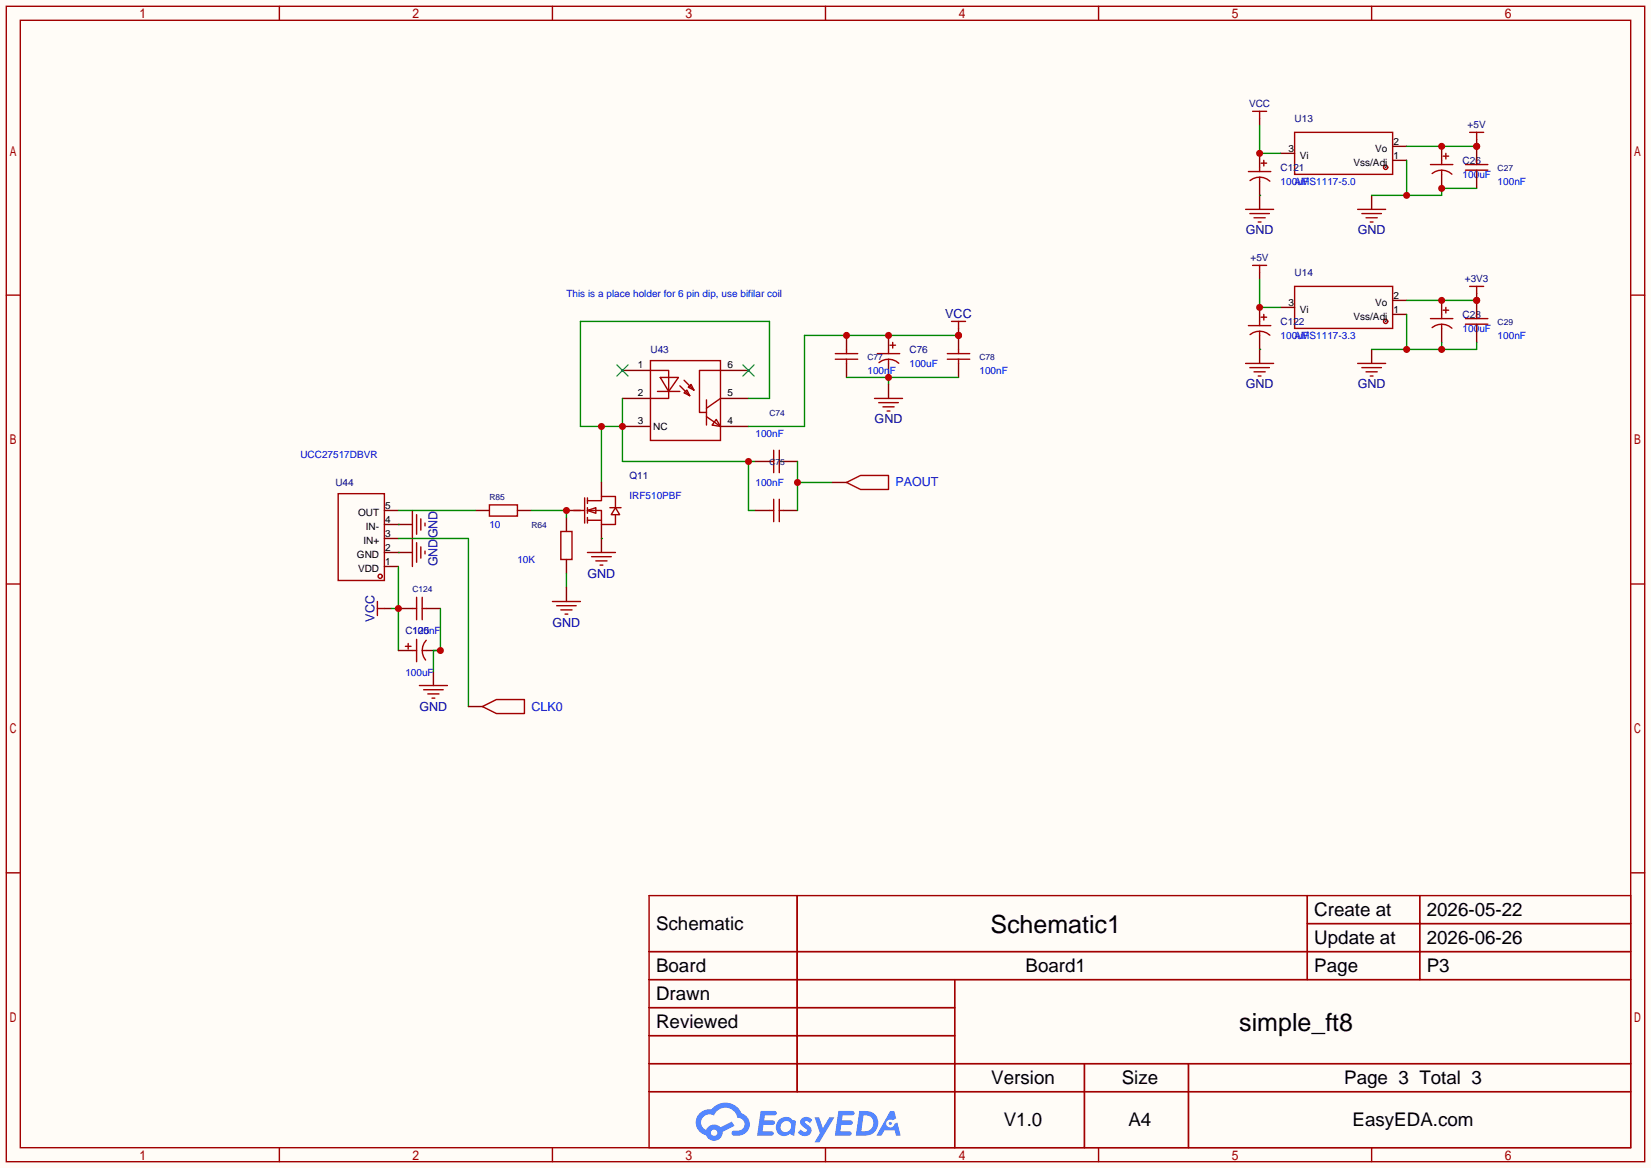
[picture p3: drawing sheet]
<svg xmlns="http://www.w3.org/2000/svg" width="299mm" height="212mm" viewBox="0 0 299 212" stroke-linecap="round" stroke-linejoin="round" font-family="sans-serif">
<path d="M0 0h299.5v211.8h-299.5z" fill="#fffcf7"/>
<g fill="none" stroke="#a10000" stroke-width=".25">
<path d="M1.1 1.1h297.2v209.6h-297.2zM3.7 3.7h292.1v204.5h-292.1zM50.7 1.1v2.6M100.2 1.1v2.6M149.7 1.1v2.6M199.3 1.1v2.6M248.8 1.1v2.6M1.1 53.5h2.6M295.8 53.5h2.5M1.1 105.9h2.6M295.8 105.9h2.5M1.1 158.3h2.6"/>
<path d="M295.8 158.3h2.5M117.7 162.4h178.1v45.8h-178.1zM117.7 172.6h178.1M117.7 177.7h178.1M144.6 162.4v35.6M173.2 177.7v30.5M237.1 162.4v15.3M237.1 167.5h58.7M257.5 162.4v15.3M117.7 182.8h55.5M117.7 192.9h178.1M117.7 187.8h55.5"/>
<path d="M117.7 198h178.1M196.7 192.9v15.3M215.6 192.9v15.3M50.7 208.2v2.5M100.2 208.2v2.5M149.7 208.2v2.5M199.3 208.2v2.5M248.8 208.2v2.5"/>
</g>
<g fill="#5487ff">
<path d="M145.5 202.8a1.3 1.3 0 0 1 1.8 .3l-.4 .6a.54 .54 0 0 0-.9-.2l.1 .2a1.58 1.58 0 0 1 1.1 1.6 1.43 1.43 0 0 1-2.5 .1l.5-.6a.64 .64 0 0 0 .5 .5 .64 .64 0 0 0 .7-.3l-.2-.2a1.6 1.6 0 0 1-1-1.6z"/>
<path d="M147.7 202.7h.9l.7 1.9 1.1-1.9h.9l-2.7 4.5h-.9l1-1.7z"/>
<path d="M138 201.5h1.6a1.31 1.31 0 0 1 1.2 .2 .4 .4 0 0 1-.3 .6h-1.8l-.1 .9h1.6a.4 .4 0 0 1 .4 .4 .4 .4 0 0 1-.4 .4h-1.7l-.2 1.2h.8a1.23 1.23 0 0 1 1.2 .2 .39 .39 0 0 1-.3 .6h-2.7z"/>
<path d="M152.1 201.5h1.6a1.32 1.32 0 0 1 1.3 .2 .39 .39 0 0 1-.4 .6h-1.7l-.2 .9h1.7a.4 .4 0 0 1 .3 .4 .4 .4 0 0 1-.4 .4h-1.7l-.2 1.2h.8a1.23 1.23 0 0 1 1.2 .2 .39 .39 0 0 1-.3 .6h-2.7z"/>
<path d="M161.5 201.5h.7l.4 1.3-.7 .4a.75 .75 0 0 0-1.1 .3 .75 .75 0 0 0 .5 1 .75 .75 0 0 0 .9-.6l.6-.3 .6 2.4h-.9l-.2-1h-1.9l-.5 1h-.9z"/>
<path d="M155.9 201.5l-.7 4.5h1.5a2.27 2.27 0 0 0 2.6-2.3 2.27 2.27 0 0 0-2.7-2.2zM156.6 202.3a1.5 1.5 0 0 1 1.8 1.5 1.5 1.5 0 0 1-1.9 1.4h-.3z"/>
<path d="M141.3 203.1a1.62 1.62 0 0 0-.4 2.1 1.62 1.62 0 0 0 2 .7l.4-.3 .3 .3 .5 .1 .3-2.5-.2-.3h-.4a1.58 1.58 0 0 0-2.5-.1zM141.9 203.6a.99 .99 0 0 1 1.6 .3 .99 .99 0 0 1-.9 1.4 .94 .94 0 0 1-1-.5 .94 .94 0 0 1 .3-1.2z"/>
<path d="M126.9 201.9a2.37 2.37 0 0 0 1.2 4 1.54 1.54 0 0 0 1.7 1 1.54 1.54 0 0 0 1.3-1.6l2.1-1.1-.5-.8-2 1.1a1.57 1.57 0 0 0-2.6 .4 1.5 1.5 0 0 1-.8-2.1 1.5 1.5 0 0 1 2.2-.5 2.23 2.23 0 0 1 2.3-1.4 2.23 2.23 0 0 1 2 1.8 1.16 1.16 0 0 1 1.2 1.1 1.16 1.16 0 0 1-1 1.3h-.7a.47 .47 0 0 0-.6 .3 .47 .47 0 0 0 .4 .6 2.23 2.23 0 0 0 2.3-.7 2.23 2.23 0 0 0 .4-2.3 2.16 2.16 0 0 0-1.3-1.1 3.2 3.2 0 0 0-5.4-.7l-1.2 .1zM129 205.4a.58 .58 0 0 1 1.1 0 .58 .58 0 0 1-1.1 0z"/>
<circle cx="161.5" cy="203.8" r=".28"/>
</g>
<g fill="none" stroke="#a10000" stroke-width=".25">
<path d="M118 65.4h12.7v14.5h-12.7zM118 67.2h3.3v5.1h-3.3M119.3 71h4M119.8 68.5h3.3l-1.8 2.5zM123.3 70l1.8 1.8M124.1 71.2l.5-.5 .5 1.1zM124.1 69l1.8 1.7M124.8 70.2l.5-.5 .6 1zM128.1 72.5v4.6M128.1 75.6l2.6 1.7M129.9 76.1l.8 1.2-1.5-.2zM130.7 67.2h-3.8v7.6h1.2"/>
<path d="M130.7 72.3l-2.6 1.7M101.7 96.4h2.1v5.1h-2.1zM106.6 100.2h5M107.3 101h3.6M108.1 101.7h2M108.8 102.5h.5"/>
</g>
<path d="M112.9 67.2h5.1M112.9 72.3h5.1M112.9 77.3h5.1M130.7 67.2h5.1M130.7 72.3h5.1M130.7 77.3h5.1M102.7 93.9v2.5M109.1 97.7v2.5M102.7 101.5v2.5" fill="none" stroke="#870000" stroke-width=".25"/>
<path d="M111.9 66.2l2 2M113.9 66.2l-2 2M134.7 66.2l2.1 2M136.8 66.2l-2.1 2" fill="none" stroke="#3c3" stroke-width=".25"/>
<path d="M109.1 77.3v10.2M112.9 72.3v11.4h24.1M135.8 72.3h3.8v-14h-34.3v19h7.6M135.8 83.7v8.9h1.2" fill="none" stroke="#008700" stroke-width=".25"/>
<g fill="#c00">
<circle cx="109.1" cy="77.3" r=".63"/>
<circle cx="112.9" cy="77.3" r=".63"/>
<circle cx="135.8" cy="83.7" r=".63"/>
</g>
<path d="M139.6 83.7h.7M139.6 92.6h.7M140.3 81.7v4M140.3 90.6v4M141.4 81.7v4M141.4 90.6v4M141.4 83.7h.7M141.4 92.6h.7" fill="none" stroke="#a10000" stroke-width=".25"/>
<path d="M137 83.7h2.6M137 92.6h2.6M142.1 83.7h2.6M142.1 92.6h2.6" fill="none" stroke="#870000" stroke-width=".25"/>
<path d="M144.7 83.7v8.9M144.7 87.5h6.3" fill="none" stroke="#008700" stroke-width=".25"/>
<circle cx="144.7" cy="87.5" r=".63" fill="#c00"/>
<path d="M153.5 60.8v2.6M153.5 65.9v2.6M161.2 60.8v2.6M161.2 65.9v2.6M173.9 60.8v2.6M173.9 65.9v2.6M151 87.5h2.5" fill="none" stroke="#870000" stroke-width=".25"/>
<g fill="none" stroke="#a10000" stroke-width=".25">
<path d="M151.5 64.1h4.1M151.5 65.2h4.1M153.5 63.4v.7M153.5 65.2v.7M159.1 64.1h4.1M159.4 65.8a2.74 2.74 0 0 1 3.6 .1M161.2 63.4v.7M161.2 65.2v.7M161.4 62.6h1M161.9 62.1v1M171.8 64.1h4.1M171.8 65.2h4.1"/>
<path d="M173.9 63.4v.7M173.9 65.2v.7M153.5 87.5l2.6-1.3h5.1v2.6h-5.1z"/>
</g>
<path d="M173.9 60.8h-28v16.5h-10.1" fill="none" stroke="#008700" stroke-width=".25"/>
<g fill="#c00">
<circle cx="153.5" cy="60.8" r=".63"/>
<circle cx="161.2" cy="60.8" r=".63"/>
<circle cx="173.9" cy="60.8" r=".63"/>
</g>
<path d="M153.5 68.5h20.4M161.2 68.5v1.2" fill="none" stroke="#008700" stroke-width=".25"/>
<circle cx="161.2" cy="68.5" r=".63" fill="#c00"/>
<path d="M173.9 59.6v1.2M161.2 69.7v2.6" fill="none" stroke="#870000" stroke-width=".25"/>
<path d="M158.6 72.3h5.1M159.4 73h3.5M160.1 73.8h2.1M160.9 74.5h.5" fill="none" stroke="#a10000" stroke-width=".25"/>
<circle cx="173.9" cy="60.8" r=".63" fill="#c00"/>
<g fill="none" stroke="#a10000" stroke-width=".25">
<path d="M227.2 20.2h2.5M228.5 20.2v1.3M234.8 24h17.8v7.6h-17.8zM246.3 38h5M247 38.7h3.6M247.8 39.5h2M259.5 29.8h4M259.8 31.5a2.74 2.74 0 0 1 3.6 .1M261.5 29.1v.7M261.5 30.9v.7M261.7 28.3h1.1M262.3 27.8v1"/>
<path d="M265.8 29.8h4.1M265.8 30.9h4.1M267.8 29.1v.7M267.8 30.9v.7M172.6 58.3h2.5M173.9 58.3v1.3M227.2 48.1h2.5M228.5 48.1v1.3M234.8 51.9h17.8v7.7h-17.8zM248.5 40.3h.5M259.5 57.8h4M259.8 59.4a2.74 2.74 0 0 1 3.6 .1"/>
<path d="M261.5 57v.8M261.5 58.8v.8M261.7 56.3h1.1M262.3 55.8v1M265.8 57.8h4.1M265.8 58.8h4.1M267.8 57v.8M267.8 58.8v.8M246.3 65.9h5M247 66.7h3.6M247.8 67.4h2M248.5 68.2h.5"/>
<circle cx="251.3" cy="30.4" r=".38"/>
<circle cx="251.3" cy="58.3" r=".38"/>
</g>
<path d="M228.5 22.7v5.1h3.8M255.1 26.5h12.7M228.5 50.7v5.1h3.8M102.7 104v2.6" fill="none" stroke="#008700" stroke-width=".25"/>
<g fill="none" stroke="#870000" stroke-width=".25">
<path d="M228.5 21.5v1.2M232.3 27.8h2.5M248.8 35.4v2.6M252.6 29.1h2.5M252.6 26.5h2.5M261.5 26.5v2.6M261.5 31.6v2.6M267.8 26.5v2.6M267.8 31.6v2.6M228.5 49.4v1.3M232.3 55.8h2.5M252.6 57h2.5"/>
<path d="M252.6 54.5h2.5M261.5 54.5v2.5M261.5 59.6v2.5M267.8 54.5v2.5M267.8 59.6v2.5M248.8 63.4v2.5"/>
</g>
<g fill="#c00">
<circle cx="261.5" cy="26.5" r=".63"/>
<circle cx="267.8" cy="26.5" r=".63"/>
</g>
<path d="M255.1 29.1v6.3M267.8 34.2h-6.3v1.2h-12.7" fill="none" stroke="#008700" stroke-width=".25"/>
<g fill="#c00">
<circle cx="261.5" cy="34.2" r=".63"/>
<circle cx="255.1" cy="35.4" r=".63"/>
</g>
<path d="M255.1 57v6.4M261.5 62.1v1.3M267.8 62.1v1.3h-19" fill="none" stroke="#008700" stroke-width=".25"/>
<g fill="#c00">
<circle cx="255.1" cy="63.4" r=".63"/>
<circle cx="261.5" cy="63.4" r=".63"/>
</g>
<path d="M255.1 54.5h12.7" fill="none" stroke="#008700" stroke-width=".25"/>
<g fill="#c00">
<circle cx="261.5" cy="54.5" r=".63"/>
<circle cx="267.8" cy="54.5" r=".63"/>
</g>
<path d="M267.8 25.3v1.2" fill="none" stroke="#870000" stroke-width=".25"/>
<circle cx="267.8" cy="26.5" r=".63" fill="#c00"/>
<path d="M266.6 24h2.5M267.8 24v1.3" fill="none" stroke="#a10000" stroke-width=".25"/>
<path d="M267.8 53.2v1.3" fill="none" stroke="#870000" stroke-width=".25"/>
<circle cx="267.8" cy="54.5" r=".63" fill="#c00"/>
<g fill="none" stroke="#a10000" stroke-width=".25">
<path d="M226.4 31.1h4.1M266.6 51.9h2.5M267.8 51.9v1.3M61.3 89.5h8.4v15.8h-8.4zM74.8 92.6v10.1M75.6 93.3v3.6M75.6 98.4v3.6M76.3 94.1v2M76.3 99.2v2M77.1 94.9v.5M77.1 99.9v.6M104 92.6h2"/>
<path d="M106 90.3v4.6M106.6 92.6h2.5v2.5h2.5v-1.8M106.6 90.8h2.5v-.8h2.5v2.1M106.6 92.6l1.5-.5v1zM106.6 90.3v1M106.6 92.1v1M106.6 93.9v1M106.6 94.4h2.5M110.6 92.1h2M111.6 92.1l.8 1.2h-1.5zM68.5 109.1v2.5M68.5 110.4h1.2"/>
<path d="M100.2 109.1h5.1M101 109.9h3.5M101.7 110.6h2.1M102.5 111.4h.5M87.5 128.1l2.5-1.2h5.1v2.5h-5.1z"/>
<circle cx="69" cy="104.5" r=".38"/>
</g>
<path d="M228.5 27.8v2.6M69.7 97.7h2.6M69.7 95.1h5.1M69.7 92.6h2.6M102.7 92.6h2.6M109.1 87.5v2.5M109.1 95.1v2.6M69.7 102.7h2.6M69.7 100.2h5.1M69.7 110.4h1.3M102.7 106.6v2.5M85 128.1h2.5" fill="none" stroke="#870000" stroke-width=".25"/>
<path d="M72.3 95.1h.1M72.3 97.7h12.7v30.4M109.1 97.7h.1M71 110.4h1.3M72.3 100.2h.1M72.3 102.7v15.3" fill="none" stroke="#008700" stroke-width=".25"/>
<circle cx="228.5" cy="27.8" r=".63" fill="#c00"/>
<path d="M228.5 32.9v2.5M228.5 55.8v2.5" fill="none" stroke="#870000" stroke-width=".25"/>
<path d="M226.7 32.7a2.74 2.74 0 0 1 3.6 .2M228.5 30.4v.7M228.5 32.1v.8M228.7 29.6h1M229.2 29.1v1M226.4 59.1h4.1" fill="none" stroke="#a10000" stroke-width=".25"/>
<circle cx="228.5" cy="55.8" r=".63" fill="#c00"/>
<path d="M228.5 35.4v2.6M228.5 60.8v5.1M86.2 92.6h2.6M93.9 92.6h2.5" fill="none" stroke="#870000" stroke-width=".25"/>
<g fill="none" stroke="#a10000" stroke-width=".25">
<path d="M225.9 38h5.1M226.7 38.7h3.6M227.5 39.5h2M228.2 40.3h.5M228.5 58.3v.8M228.7 57.5h1M229.2 57v1M225.9 65.9h5.1M226.7 66.7h3.6M226.7 60.7a2.74 2.74 0 0 1 3.6 .1M227.5 67.4h2M228.2 68.2h.5"/>
<path d="M228.5 60.1v.7M88.8 91.6h5.1v2h-5.1z"/>
</g>
<path d="M228.5 35.4h.1M228.5 63.4h.1M72.3 92.6h13.9M96.4 92.6h6.3v1.3" fill="none" stroke="#008700" stroke-width=".25"/>
<circle cx="102.7" cy="92.6" r=".63" fill="#c00"/>
<path d="M75.6 108.3v4.1M76.6 108.3v4.1" fill="none" stroke="#a10000" stroke-width=".25"/>
<path d="M72.3 110.4h2.5" fill="none" stroke="#870000" stroke-width=".25"/>
<circle cx="72.3" cy="110.4" r=".63" fill="#c00"/>
<path d="M72.3 118h2.5M77.3 110.4h2.6M77.3 118h2.6M78.6 121.8v2.5" fill="none" stroke="#870000" stroke-width=".25"/>
<path d="M73.5 117.2h1M74 116.7v1M74.8 110.4h.8M74.8 118h.8M75.6 116v4M76.6 110.4h.7M76.6 118h.7M77.3 116.1a2.74 2.74 0 0 0-.1 3.6M76.1 124.3h5.1M76.8 125.1h3.6M77.6 125.9h2M78.4 126.6h.5" fill="none" stroke="#a10000" stroke-width=".25"/>
<path d="M79.9 110.4v7.6h-1.3v3.8" fill="none" stroke="#008700" stroke-width=".25"/>
<circle cx="79.9" cy="118" r=".63" fill="#c00"/>
<g font-size="4.5">
<text x="179.6" y="169.2">Schematic1</text>
<text x="224.8" y="187">simple_ft8</text>
</g>
<g font-size="3.4">
<text x="238.4" y="166.1">Create at</text>
<text x="258.8" y="166.1">2026-05-22</text>
<text x="119" y="168.7">Schematic</text>
<text x="238.4" y="171.2">Update at</text>
<text x="258.8" y="171.2">2026-06-26</text>
<text x="119" y="176.3">Board</text>
<text x="186" y="176.3">Board1</text>
<text x="238.4" y="176.3">Page</text>
<text x="258.8" y="176.3">P3</text>
<text x="119" y="181.4">Drawn</text>
<text x="119" y="186.5">Reviewed</text>
<text x="179.8" y="196.6">Version</text>
<text x="203.5" y="196.6">Size</text>
<text x="243.8" y="196.6">Page 3 Total 3</text>
<text x="182.1" y="204.2">V1.0</text>
<text x="204.7" y="204.2">A4</text>
<text x="245.3" y="204.2">EasyEDA.com</text>
</g>
<g font-size="2.3" fill="#000080">
<text x="226" y="42.5">GND</text>
<text x="246.3" y="42.5">GND</text>
<text x="171.5" y="57.7">VCC</text>
<text x="226" y="70.4">GND</text>
<text x="246.3" y="70.4">GND</text>
<text x="158.6" y="76.8">GND</text>
<text x="79.3" y="97.6" transform="rotate(-90 79.3 97.6)">GND</text>
<text x="79.3" y="102.7" transform="rotate(-90 79.3 102.7)">GND</text>
<text x="106.6" y="104.7">GND</text>
<text x="67.9" y="112.8" transform="rotate(-90 67.9 112.8)">VCC</text>
<text x="100.2" y="113.6">GND</text>
<text x="76.1" y="128.9">GND</text>
</g>
<g font-size="2.3" fill="#00f">
<text x="162.4" y="88.2">PAOUT</text>
<text x="96.4" y="128.9">CLK0</text>
</g>
<g font-size="1.8" fill="#000080">
<text x="226.6" y="19.4">VCC</text>
<text x="234.8" y="22.2">U13</text>
<text x="266.2" y="23.2">+5V</text>
<text x="265.3" y="29.8">C26</text>
<text x="232.3" y="31.1">C121</text>
<text x="226.8" y="47.3">+5V</text>
<text x="234.8" y="50.1">U14</text>
<text x="265.7" y="51.1">+3V3</text>
<text x="232.3" y="59">C122</text>
<text x="265.3" y="57.7">C28</text>
<text x="118" y="64.1">U43</text>
<text x="165" y="64.1">C76</text>
<text x="60.8" y="88.2">U44</text>
<text x="114.2" y="87">Q11</text>
<text x="73.5" y="114.9">C125</text>
</g>
<g font-size="1.8">
<text x="233.7" y="27.5">3</text>
<text x="235.8" y="28.8">Vi</text>
<text x="249.4" y="27.5">Vo</text>
<text x="252.7" y="28.8">1</text>
<text x="252.7" y="26.2">2</text>
<text x="245.5" y="30">Vss/Adj</text>
<text x="233.7" y="55.4">3</text>
<text x="235.8" y="56.7">Vi</text>
<text x="245.5" y="58">Vss/Adj</text>
<text x="249.4" y="55.4">Vo</text>
<text x="252.7" y="56.7">1</text>
<text x="252.7" y="54.2">2</text>
<text x="115.7" y="71.8">2</text>
<text x="115.7" y="66.8">1</text>
<text x="132" y="66.8">6</text>
<text x="132" y="71.8">5</text>
<text x="115.7" y="76.9">3</text>
<text x="118.5" y="77.9">NC</text>
<text x="132" y="76.9">4</text>
<text x="65" y="93.5">OUT</text>
<text x="69.8" y="94.8">4</text>
<text x="69.8" y="92.3">5</text>
<text x="64.8" y="101.2">GND</text>
<text x="65.9" y="98.6">IN+</text>
<text x="66.4" y="96.1">IN-</text>
<text x="69.8" y="99.9">2</text>
<text x="69.8" y="97.4">3</text>
<text x="65" y="103.7">VDD</text>
<text x="69.8" y="102.4">1</text>
</g>
<g font-size="1.8" fill="#00f">
<text x="232.3" y="33.6">100uF</text>
<text x="234.8" y="33.6">AMS1117-5.0</text>
<text x="265.3" y="32.3">100uF</text>
<text x="271.7" y="33.6">100nF</text>
<text x="102.7" y="53.9">This is a place holder for 6 pin dip, use bifilar coil</text>
<text x="232.3" y="61.6">100uF</text>
<text x="234.8" y="61.6">AMS1117-3.3</text>
<text x="265.3" y="60.3">100uF</text>
<text x="271.7" y="61.6">100nF</text>
<text x="157.4" y="67.9">100nF</text>
<text x="165" y="66.6">100uF</text>
<text x="177.7" y="67.9">100nF</text>
<text x="54.5" y="83.1">UCC27517DBVR</text>
<text x="137" y="79.3">100nF</text>
<text x="137" y="88.2">100nF</text>
<text x="88.8" y="95.8">10</text>
<text x="114.2" y="90.5">IRF510PBF</text>
<text x="93.9" y="102.2">10K</text>
<text x="74.8" y="114.9">100nF</text>
<text x="73.5" y="122.5">100uF</text>
</g>
<g font-size="1.5" fill="#000080">
<text x="271.7" y="31.1">C27</text>
<text x="271.7" y="59">C29</text>
<text x="157.4" y="65.4">C77</text>
<text x="177.7" y="65.4">C78</text>
<text x="139.6" y="75.5">C74</text>
<text x="139.6" y="84.4">C75</text>
<text x="88.8" y="90.8">R85</text>
<text x="96.4" y="95.8">R64</text>
<text x="74.8" y="107.3">C124</text>
</g>
</svg>
